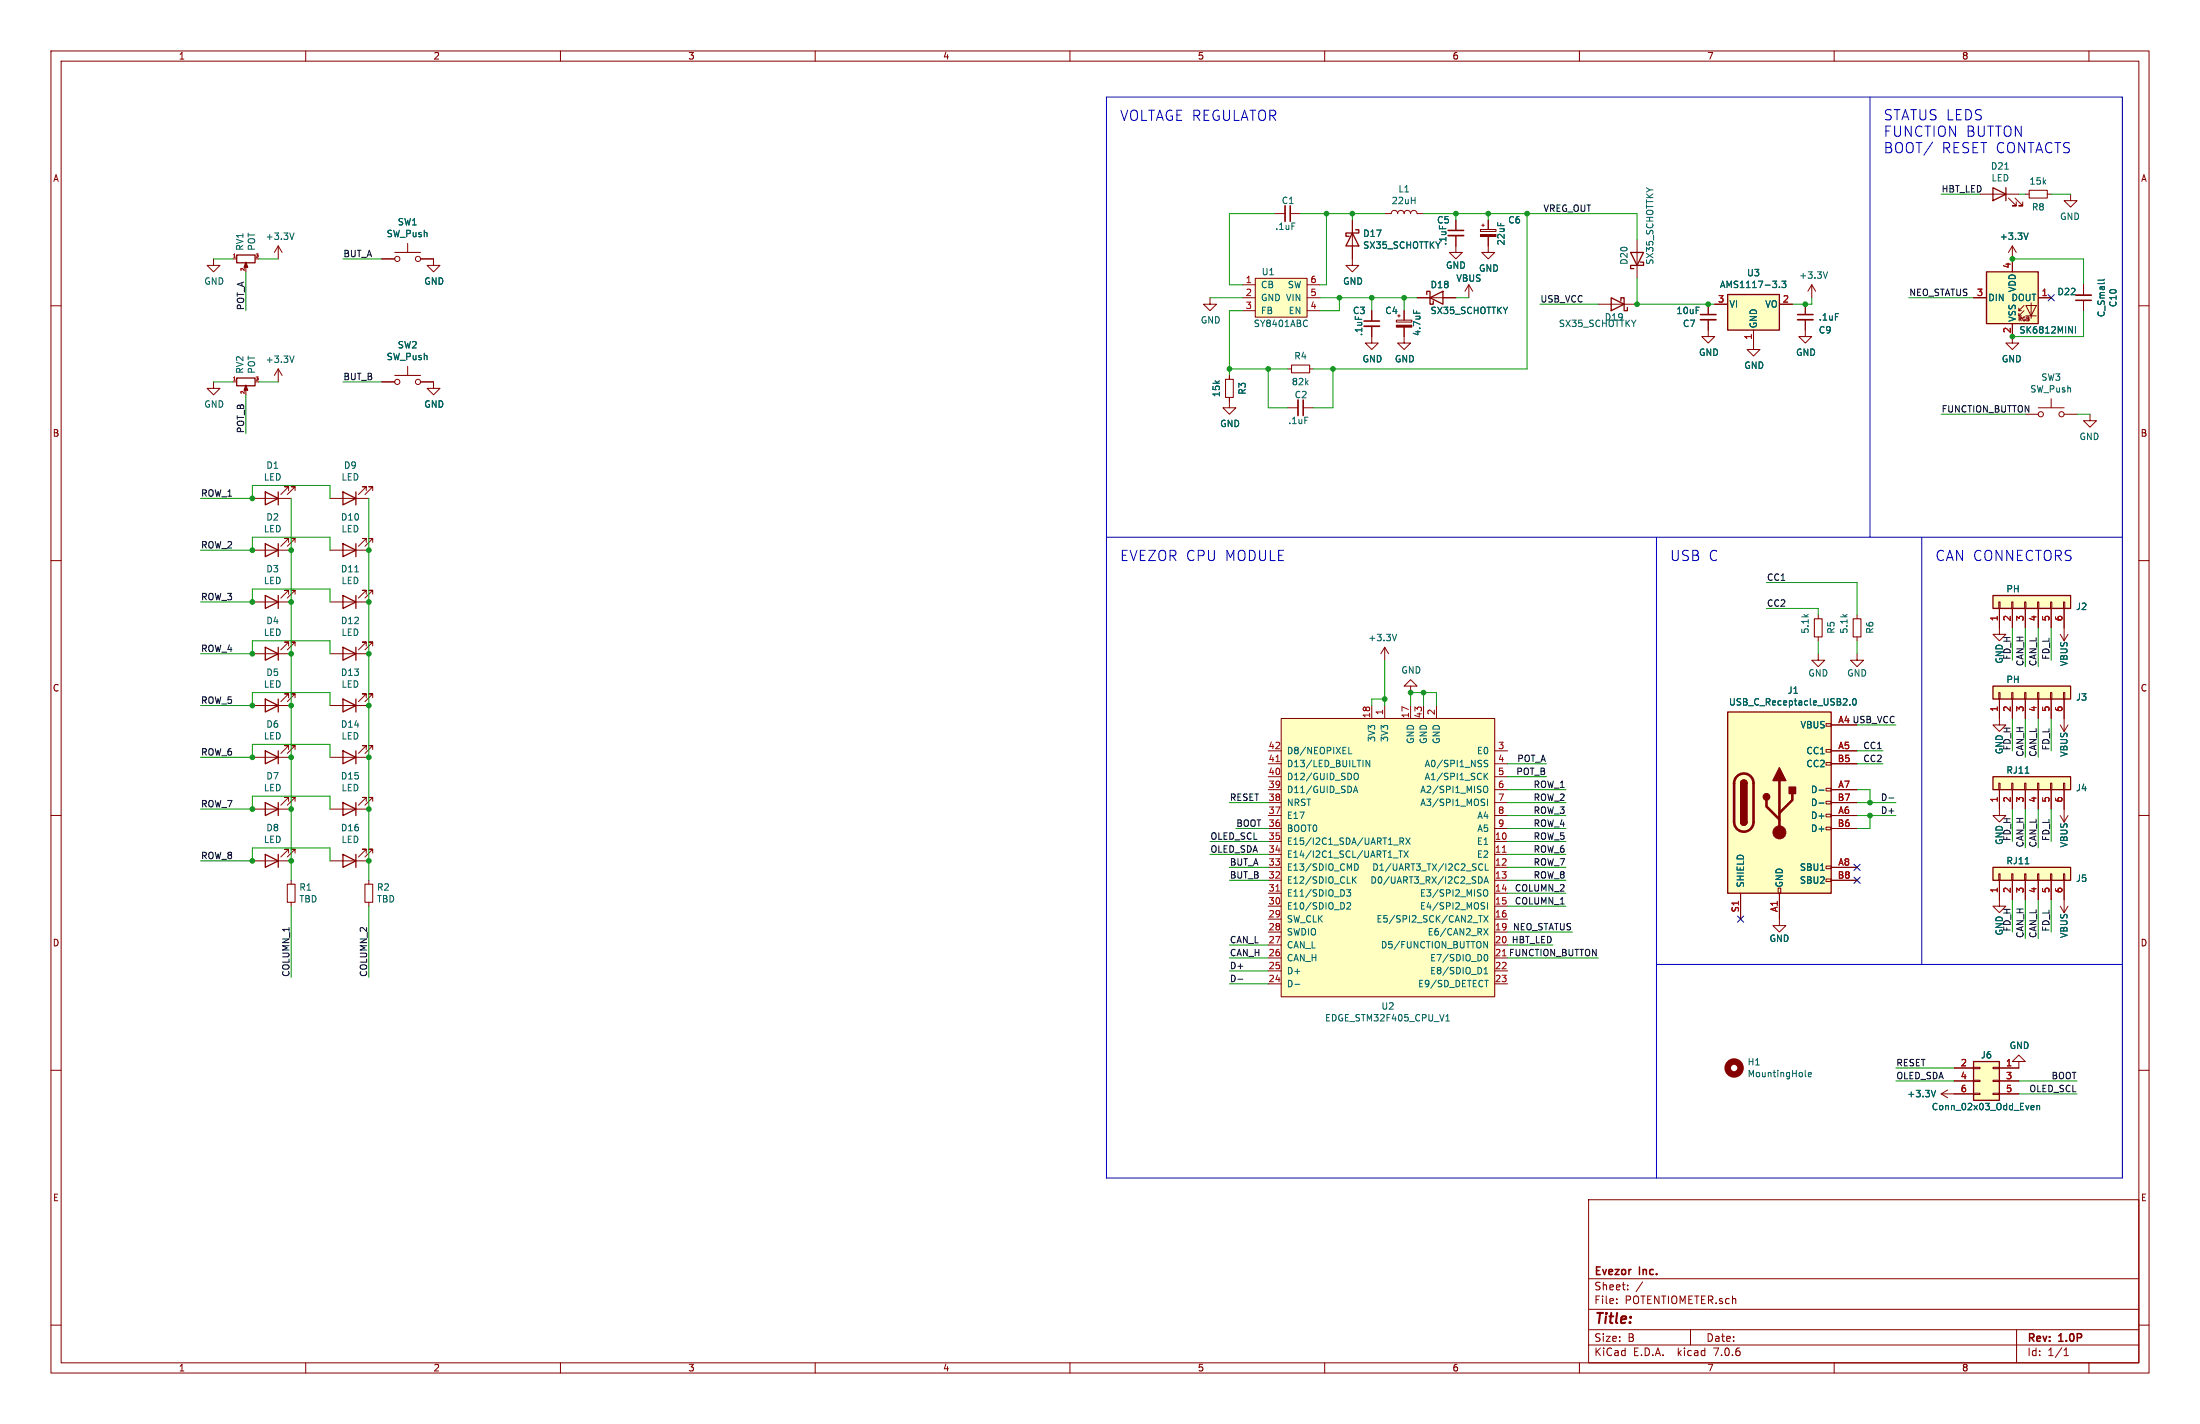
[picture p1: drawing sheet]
<svg xmlns="http://www.w3.org/2000/svg" width="432mm" height="279mm" viewBox="0 0 432 279" stroke-linecap="round" stroke-linejoin="round" font-family="sans-serif">
<g fill="none" stroke="#840000" stroke-width=".2">
<path d="M10 10h411.8v259.4h-411.8zM12 12h407.8v255.4h-407.8zM60 10v2M110 10v2M160 10v2M210 10v2M260 10v2M310 10v2M360 10v2M410 10v2M388.6 38.1h7.6M394.2 38.9l1.5 1.5h-.7h.7v-.8"/>
<path d="M395.5 38.9l1.5 1.5h-.8h.8v-.8M397.5 38.1h.8M398.3 37.3h3.5v1.6h-3.5zM401.8 38.1h.8M406.4 38.1v1.3h-1.3l1.3 1.2 1.3-1.2h-1.3M10 60h2M41.9 50.8v1.3h1.3l-1.3 1.2-1.3-1.2h1.3M45.7 50.8h.7M48.3 52.3v1M54.6 48.3v2.5M54.6 48.3l-.8 1.2M54.6 48.3l.8 1.2"/>
<path d="M74.9 50.8h2.6M77.5 49.5h5M80 47.8v1.7M82.5 50.8h2.6v1.3h1.3l-1.3 1.2-1.3-1.2h1.3M237.5 58.4v1.3h1.3l-1.3 1.3-1.3-1.3h1.3M243.8 58.4h2.6M243.8 55.9h2.6M246.4 54.6h10.1v7.6h-10.1zM250.2 41.9h2M253.2 41.9h2.1M256.5 58.4h2.6M256.5 55.9h2.6"/>
<path d="M265.4 43.2v8.9h1.3l-1.3 1.2-1.2-1.2h1.2M271.8 41.9h1.2a.64 .64 0 0 1 .7-.6 .64 .64 0 0 1 .6 .6 .64 .64 0 0 1 .7-.6 .64 .64 0 0 1 .6 .6 .64 .64 0 0 1 .6-.6 .64 .64 0 0 1 .7 .6 .64 .64 0 0 1 .6-.6 .64 .64 0 0 1 .6 .6h1.3M278.1 58.4h7.6M285.7 46.2v3.3h1.3l-1.3 1.3-1.2-1.3h1.2M285.7 43.2v2M288.3 55.9l-.8 1.3M288.3 55.9v2.5M288.3 55.9l.8 1.3M290.6 45h3v.4h-3zM290.8 44.2h.5M291.1 43.9v.6M292.1 46.4v3.1h1.3l-1.3 1.3-1.3-1.3h1.3"/>
<path d="M292.1 43.2v1.8M313.7 59.7h7.6M321.3 47v7.6M335.3 59.7v2M336.5 59.7h2.6M349.2 59.7h2.6M354.3 59.7v2M355.6 55.9l-.8 1.3M355.6 55.9v2.5M355.6 55.9l.8 1.3M387.3 58.4h2.6M395 48.3v5"/>
<path d="M395 48.3l-.8 1.2M395 48.3l.7 1.2M397.3 59.9l-1.1 1.1v-.5M397.6 59.9h2.1l-1 2.1zM398.7 59.4v3.1M400 58.4h2.6M408.9 55.9v2M408.9 58.9v2.1M419.8 60h2M41.9 74.9v1.3h1.3l-1.3 1.3-1.3-1.3h1.3M45.7 74.9h.7M48.3 76.5v1"/>
<path d="M54.6 72.4l-.8 1.3M54.6 72.4v2.5M54.6 72.4l.8 1.3M74.9 74.9h2.6M77.5 73.7h5M80 71.9v1.8M82.5 74.9h2.6v1.3h1.3l-1.3 1.3-1.3-1.3h1.3M240.5 74.4h1.6v3.6h-1.6zM241.3 78v2h1.3l-1.3 1.3-1.3-1.3h1.3M241.3 73.7v.7M243.8 61h2.6M252.7 72.4h.8"/>
<path d="M253.5 71.6h3.5v1.6h-3.5zM256.5 61h2.6M257 72.4h.8M269.2 64v3.3h1.3l-1.3 1.3-1.2-1.3h1.2M269.2 61v2M274.1 62.8h3v.4h-3zM274.3 62h.5M275.6 64.2v3.1h1.3l-1.3 1.3-1.3-1.3h1.3M275.6 61v1.8M335.3 62.7v3.3h1.2l-1.2 1.3-1.3-1.3h1.3M344.2 64.8v3.8h1.2l-1.2 1.3-1.3-1.3h1.3M354.3 62.7v3.3h1.3l-1.3 1.3-1.2-1.3h1.2"/>
<path d="M395 63.5v3.8h-1.3l1.3 1.3 1.2-1.3h-1.2M396.2 62h.5M396.2 61h.5M397.3 61l-1.1 1v-.5M397.6 62h2.1M402.6 78.2v1.8M49.5 97.8h7.6M56.6 96.3v-.8h-.7h.7l-1.5 1.5M57.9 96.3v-.8h-.8h.8l-1.5 1.5M64.8 97.8h7.6M71.9 96.3v-.8h-.8h.8l-1.5 1.5M73.2 96.3v-.8h-.8h.8l-1.6 1.5"/>
<path d="M252.7 80h2.1M255.8 80h2M397.5 81.3h2.5M400 80h5.1M405.1 81.3h2.6M410.2 81.3v1.3h-1.3l1.3 1.2 1.3-1.2h-1.3M10 110h2M49.5 108h7.6M49.5 118.1h7.6M56.6 106.4v-.7h-.7h.7l-1.5 1.5M56.6 116.6v-.8h-.7h.7l-1.5 1.5M57.9 106.4v-.7h-.8h.8l-1.5 1.5"/>
<path d="M57.9 116.6v-.8h-.8h.8l-1.5 1.5M64.8 108h7.6M64.8 118.1h7.6M71.9 106.4v-.7h-.8h.8l-1.5 1.5M71.9 116.6v-.8h-.8h.8l-1.5 1.5M73.2 106.4v-.7h-.8h.8l-1.6 1.5M73.2 116.6v-.8h-.8h.8l-1.6 1.5M392.3 118.1h.3v1.3h-.3zM392.4 119.4v5.1h1.3l-1.3 1.2-1.2-1.2h1.2M394.8 118.1h.3v1.3h-.3zM395 119.4v3.8M397.4 118.1h.2v1.3h-.2z"/>
<path d="M397.5 119.4v3.8M399.9 118.1h.3v1.3h-.3zM400 119.4v3.8M402.5 118.1h.2v1.3h-.2zM402.6 119.4v3.8M405 118.1h.3v1.3h-.3zM405.1 119.4v6.3M419.8 110h2M49.5 138.4h7.6M49.5 128.3h7.6M56.6 136.9v-.8h-.7h.7l-1.5 1.6M56.6 126.7v-.7h-.7h.7l-1.5 1.5"/>
<path d="M57.9 136.9v-.8h-.8h.8l-1.5 1.6M57.9 126.7v-.7h-.8h.8l-1.5 1.5M64.8 138.4h7.6M64.8 128.3h7.6M71.9 136.9v-.8h-.8h.8l-1.5 1.6M71.9 126.7v-.7h-.8h.8l-1.5 1.5M73.2 136.9v-.8h-.8h.8l-1.6 1.6M73.2 126.7v-.7h-.8h.8l-1.6 1.5M269.2 138.4v2.6M271.8 127l.7 1.3M271.8 127v2.5M271.8 138.4v2.6"/>
<path d="M271.8 127l-.8 1.3M276.9 134.6h-1.3l1.3-1.2 1.2 1.2h-1.2v1.3M276.9 138.4v2.6M279.4 138.4v2.6M281.9 138.4v2.6M356.1 121.4h1.5v3.6h-1.5zM356.9 128.3v1.2h1.2l-1.2 1.3-1.3-1.3h1.3M356.9 120.7v.7M356.9 125v.7M363.7 121.4h1.6v3.6h-1.6zM364.5 128.3v1.2h1.3l-1.3 1.3-1.3-1.3h1.3M364.5 120.7v.7"/>
<path d="M364.5 125v.7M392.3 135.9h.3v1.3h-.3zM392.4 137.2v5h1.3l-1.3 1.3-1.2-1.3h1.2M394.8 135.9h.3v1.3h-.3zM395 137.2v3.8M397.4 135.9h.2v1.3h-.2zM397.5 137.2v3.8M399.9 135.9h.3v1.3h-.3zM400 137.2v3.8M402.5 135.9h.2v1.3h-.2zM402.6 137.2v3.8M404.4 124.5l.7 1.2"/>
<path d="M405 135.9h.3v1.3h-.3zM405.1 137.2v6.3M405.9 124.5l-.8 1.2M10 160h2M49.5 148.6h7.6M49.5 158.8h7.6M56.6 147.1v-.8h-.7h.7l-1.5 1.5M56.6 157.2v-.7h-.7h.7l-1.5 1.5M57.9 147.1v-.8h-.8h.8l-1.5 1.5M57.9 157.2v-.7h-.8h.8l-1.5 1.5M64.8 148.6h7.6M64.8 158.8h7.6"/>
<path d="M71.9 147.1v-.8h-.8h.8l-1.5 1.5M71.9 157.2v-.7h-.8h.8l-1.5 1.5M73.2 147.1v-.8h-.8h.8l-1.6 1.5M73.2 157.2v-.7h-.8h.8l-1.6 1.5M248.9 147.3h2.6M248.9 157.5h2.6M248.9 154.9h2.6M248.9 149.9h2.6M248.9 152.4h2.6M251.5 141h41.9v54.6h-41.9zM293.4 147.3h2.5M293.4 157.5h2.5"/>
<path d="M293.4 154.9h2.5M293.4 149.9h2.5M293.4 152.4h2.5M358.4 159.8h1v.5h-1zM358.4 157.2h1v.5h-1zM358.4 154.7h1v.5h-1zM358.4 149.6h1v.5h-1zM358.4 147.1h1v.5h-1zM358.4 142h1v.5h-1zM359.4 147.3h5.1M359.4 157.5h5.1M359.4 154.9h5.1"/>
<path d="M359.4 149.9h5.1M359.4 142.2h5.1M392.3 153.7h.3v1.2h-.3zM392.4 154.9v5.1h1.3l-1.3 1.3-1.2-1.3h1.2M394.8 153.7h.3v1.2h-.3zM395 154.9v3.9M397.4 153.7h.2v1.2h-.2zM397.5 154.9v3.9M399.9 153.7h.3v1.2h-.3zM400 154.9v3.9M402.5 153.7h.2v1.2h-.2zM402.6 154.9v3.9"/>
<path d="M404.4 142.2l.7 1.3M405 153.7h.3v1.2h-.3zM405.1 154.9v6.4M405.9 142.2l-.8 1.3M419.8 160h2M49.5 168.9h7.6M56.4 173.5h1.5v3.5h-1.5zM56.6 167.4v-.8h-.7h.7l-1.5 1.5M57.1 172.7v.8M57.1 177v.8M57.9 167.4v-.8h-.8h.8l-1.5 1.5M64.8 168.9h7.6"/>
<path d="M71.6 173.5h1.6v3.5h-1.6zM71.9 167.4v-.8h-.8h.8l-1.5 1.5M72.4 172.7v.8M72.4 177v.8M73.2 167.4v-.8h-.8h.8l-1.6 1.5M248.9 160h2.6M248.9 165.1h2.6M248.9 167.6h2.6M248.9 170.2h2.6M248.9 172.7h2.6M248.9 175.3h2.6M248.9 177.8h2.6"/>
<path d="M248.9 162.6h2.6M293.4 160h2.5M293.4 165.1h2.5M293.4 167.6h2.5M293.4 170.2h2.5M293.4 172.7h2.5M293.4 175.3h2.5M293.4 177.8h2.5M293.4 162.6h2.5M341.6 175.3v5M349 174.2h.5v1.1h-.5zM349.2 175.3v6.3h1.3l-1.3 1.3-1.2-1.3h1.2"/>
<path d="M358.4 172.5h1v.5h-1zM358.4 169.9h1v.5h-1zM358.4 162.3h1v.5h-1zM359.4 160h5.1M359.4 170.2h5.1M359.4 172.7h5.1M359.4 162.6h5.1M392.3 171.5h.3v1.2h-.3zM392.4 172.7v5.1h1.3l-1.3 1.3-1.2-1.3h1.2M394.8 171.5h.3v1.2h-.3zM395 172.7v3.8M397.4 171.5h.2v1.2h-.2z"/>
<path d="M397.5 172.7v3.8M399.9 171.5h.3v1.2h-.3zM400 172.7v3.8M402.5 171.5h.2v1.2h-.2zM402.6 172.7v3.8M404.4 160l.7 1.3M404.4 177.8l.7 1.3M405 171.5h.3v1.2h-.3zM405.1 172.7v6.4M405.9 160l-.8 1.3M405.9 177.8l-.8 1.3M248.9 180.3h2.6"/>
<path d="M248.9 182.9h2.6M248.9 185.4h2.6M248.9 190.5h2.6M248.9 193h2.6M248.9 188h2.6M293.4 180.3h2.5M293.4 182.9h2.5M293.4 185.4h2.5M293.4 190.5h2.5M293.4 193h2.5M10 210h2M381 214.6h6.3"/>
<path d="M381 214.6l1.3 .8M382.3 213.9l-1.3 .7M383.5 209.6h3.8M383.5 212.1h3.8M387.3 214.5h1.3v.3h-1.3zM387.3 212h1.3v.2h-1.3zM387.3 209.4h1.3v.3h-1.3zM391.2 214.5h1.2v.3h-1.2zM391.2 212h1.2v.2h-1.2zM391.2 209.4h1.2v.3h-1.2zM392.4 214.6h3.8M392.4 212.1h3.8"/>
<path d="M396.2 208.3h-1.2l1.2-1.3 1.3 1.3h-1.3v1.3h-3.8M419.8 210h2M311.8 235.4h108v32h-108zM10 260h2M311.8 256.9h108M311.8 250.9h108M317.3 255.6v.2M317.3 254.9v.1M319.5 252.9v.2M319.5 252.2v.1M322.4 251.5l-1.3 1.9M419.8 260h2"/>
<path d="M60 267.4v2M110 267.4v2M160 267.4v2M210 267.4v2M260 267.4v2M310 267.4v2M311.8 263.9h108M311.8 260.9h108M331.8 260.9v3M360 267.4v2M395.8 260.9v6.5M405.1 266h.9"/>
<path d="M405.1 264.9l.4-.4v1.5M410 267.4v2"/>
<circle cx="78" cy="50.8" r=".51"/>
<circle cx="82" cy="50.8" r=".51"/>
<circle cx="78" cy="74.9" r=".51"/>
<circle cx="82" cy="74.9" r=".51"/>
<circle cx="400.6" cy="81.3" r=".51"/>
<circle cx="404.6" cy="81.3" r=".51"/>
</g>
<g fill="none" stroke="#840000" stroke-width=".25">
<path d="M391.2 36.8l2.5 1.3-2.5 1.3zM393.7 36.8v2.6M46.5 50h3.6v1.6h-3.6zM265.4 45.7l1.3 2.6h-2.5zM266.1 45.1h.6v.6h-2.5v.7h.6M280 57.8v-.6h.7v2.5h.6v-.6M280.7 58.4l2.5-1.2v2.5zM316.2 58.4l2.6 1.3-2.6 1.3zM318.1 59.1v-.7h.7v2.6h.6v-.7M320 49.5h2.6l-1.3 2.6zM321.9 51.4h.7v.7h-2.6v.6h.7M339.1 57.8h10.1v7h-10.1z"/>
<path d="M389.9 53.3h10.1v10.2h-10.1zM46.5 74.2h3.6v1.5h-3.6zM52.1 96.5l2.5 1.3-2.5 1.3zM54.6 96.5v2.6M67.3 96.5l2.5 1.3-2.5 1.3zM69.8 96.5v2.6M52.1 106.7l2.5 1.3-2.5 1.2zM52.1 116.8l2.5 1.3-2.5 1.3zM54.6 106.7v2.5M54.6 116.8v2.6M67.3 106.7l2.5 1.3-2.5 1.2zM67.3 116.8l2.5 1.3-2.5 1.3z"/>
<path d="M69.8 106.7v2.5M69.8 116.8v2.6M391.2 116.8h15.2v2.6h-15.2zM52.1 137.2l2.5 1.2-2.5 1.3zM52.1 127l2.5 1.3-2.5 1.2zM54.6 127v2.5M54.6 137.2v2.5M67.3 137.2l2.5 1.2-2.5 1.3zM67.3 127l2.5 1.3-2.5 1.2zM69.8 127v2.5M69.8 137.2v2.5M339.1 139.7h20.3v35.6h-20.3z"/>
<path d="M391.2 134.6h15.2v2.6h-15.2zM52.1 147.3l2.5 1.3-2.5 1.3zM52.1 157.5l2.5 1.3-2.5 1.2zM54.6 147.3v2.6M54.6 157.5v2.5M67.3 147.3l2.5 1.3-2.5 1.3zM67.3 157.5l2.5 1.3-2.5 1.2zM69.8 147.3v2.6M69.8 157.5v2.5M341.6 153.7a.64 .64 0 0 1 .7-.7 .64 .64 0 0 1 .6 .7M391.2 152.4h15.2v2.5h-15.2zM52.1 167.6l2.5 1.3-2.5 1.3z"/>
<path d="M54.6 167.6v2.6M67.3 167.6l2.5 1.3-2.5 1.3zM69.8 167.6v2.6M341.6 161.3a.63 .63 0 0 0 .7 .6 .63 .63 0 0 0 .6-.6M391.2 170.2h15.2v2.5h-15.2zM387.3 208.3h5.1v7.6h-5.1z"/>
</g>
<path d="M252.2 40.4v3M284.2 46.2h3.1M407.4 57.9h3.1M254.8 78.5v3M267.7 64h3.1M333.8 62.7h3M352.8 62.7h3.1" fill="none" stroke="#840000" stroke-width=".33"/>
<path d="M253.2 40.4v3M284.2 45.2h3.1M407.4 58.9h3.1M255.8 78.5v3M267.7 63h3.1M333.8 61.7h3M352.8 61.7h3.1" fill="none" stroke="#840000" stroke-width=".3"/>
<g fill="none" stroke="#006464" stroke-width=".2">
<path d="M393.5 33.2h.7M57.7 45.7l-.4 1.3M349.2 56.3v.1M349.7 55.2h.8l-.4 .4 .4 .2v.5l-.2 .1-.6-.1M358.7 53.3l-.4 1.3M398.1 45.7l-.5 1.3M413 54.8l-.2 .2h-1M57.7 69.8l-.4 1.3M256.4 62.8l.2 .1M256.6 64l-.2 .1M277.4 60.8v.7M406 64.1l.8 1.2v-1.2"/>
<path d="M407.4 64.1v1.2M69.6 112.2h.8M274.1 124.5l-.4 1.2M363.1 138.2v.1M363.7 137.2l.2-.1a.68 .68 0 0 1 .5 .6 .68 .68 0 0 1-.5 .6l-.3-.4zM264.7 146.6v1.3h.6M265.6 155.5l.5-1.3 .4 1.3M265.8 155.2h.6M265.9 151.8l.2-.1a.43 .43 0 0 1 .5 .4v.5a.42 .42 0 0 1-.2 .3 .42 .42 0 0 1-.5 0M268.8 149.2v1.2l-.7-1.2v1.2M290.9 157.4l.4 .1 .1 .3-.2 .3h-.3M290.9 156.8l.5 .1"/>
<path d="M291.2 154.7a.42 .42 0 0 1 .4-.5 .42 .42 0 0 1 .4 .5v.4a.42 .42 0 0 1-.4 .4 .42 .42 0 0 1-.4-.4M291.3 151.7v1.3M291.5 152.3l.5 .7M292 156.8v1.3M292 149.2h-.5l-.2 .1v.4l.6 .2 .1 .3-.2 .2h-.5M292 151.7l-.7 .7M357 155h1M357 157.6h1M397.5 151.7h.7M264.3 174.6h.8l-.4 .5 .3 .1v.5l-.1 .1-.6-.1M264.4 177.2l.5-.1 .2 .4-.8 .9h.8M265.6 172.6l.6 .7"/>
<path d="M265.9 169.5a.64 .64 0 0 1 .7 .6 .64 .64 0 0 1-.7 .7M266.2 172l-.7 .8M273.4 168.3h1M274.5 166.9h.8M274.8 164.4h.5l.2 .3-.1 .3-.6 .1M274.9 166.9v1.3M275.1 165.1l.4 .6M275.6 166.9l.8 1.3M275.9 164.4l.9 1.3M276.4 166.9l-.8 1.3M276.8 164.4l-.9 1.3M290.2 172a.64 .64 0 0 1 .7 .7 .64 .64 0 0 1-.7 .6"/>
<path d="M290.2 179.6h.7M290.3 170.5l.3 .3 .4-.2M290.6 179.6v1.3M290.9 177.7l.4 .1 .1 .3-.2 .3h-.3M290.9 177.1l.5 .1M291 169.6l-.4-.1-.3 .3M291.2 179.6l.9 1.3M291.3 173.3l.4-1.3 .4 1.3M291.3 174.6h.2a.43 .43 0 0 1 .5 .4v.4a.42 .42 0 0 1-.4 .5 .42 .42 0 0 1-.4-.5zM291.4 172.9h.6M291.5 169.5v1.3h.6M292 177.1v1.3"/>
<path d="M292.1 179.6l-.9 1.3M397.5 169.5h.7M254.1 193.1h1M283.8 199.4l.3-.3v1.2M291.2 184.7l.8 1.3v-1.3M291.2 182.2l.9 1.3M291.3 191.1h.7M291.3 190.2l.3-.4v1.3M291.3 187.5l.3-.2a.68 .68 0 0 1 .4 .6 .68 .68 0 0 1-.4 .6l-.3-.2M291.4 192.3h.7M292.1 182.2l-.9 1.3M283.8 200.3h.7"/>
<path d="M354.3 211.1l.2 .2M354.9 210.8l.6-.1v-.2l-.4-.1-.2 .2 .1 .6h.5M379.9 213.9l-.4 1.3M398.8 216.9l.4 .1v.2l-.6 .1M399.2 217.7h-.4M399.8 217h.5v.7M399.8 216.9v.8"/>
</g>
<g fill="#840000" stroke="#840000" stroke-width=".2">
<path d="M274.1 63.8h3v.4h-3z"/>
<path d="M48.3 75.6l.3 1h-.7z"/>
<path d="M48.3 51.4l.3 1.1h-.7z"/>
<path d="M290.6 46h3v.4h-3z"/>
<circle cx="349.3" cy="163.3" r="1.27"/>
</g>
<circle cx="340.4" cy="209.5" r="1.27" fill="none" stroke="#840000" stroke-width="1.3"/>
<g fill="#ffffc2" stroke="#ffffc2" stroke-width=".2">
<path d="M246.4 54.6h10.1v7.6h-10.1z"/>
<path d="M251.5 141h41.9v54.6h-41.9z"/>
<path d="M391.2 116.8h15.2v2.6h-15.2z"/>
<path d="M391.2 152.4h15.2v2.5h-15.2z"/>
<path d="M391.2 170.2h15.2v2.5h-15.2z"/>
<path d="M387.3 208.3h5.1v7.6h-5.1z"/>
<path d="M391.2 134.6h15.2v2.6h-15.2z"/>
<path d="M339.1 57.8h10.1v7h-10.1z"/>
<path d="M389.9 53.3h10.1v10.2h-10.1z"/>
<path d="M339.1 139.7h20.3v35.6h-20.3z"/>
</g>
<path d="M250.4 149.4h.8M250.4 174.8h.8M294.9 167.2h.7" fill="none" stroke="#a90000" stroke-width=".2"/>
<path d="M340.9 152.3a1.9 1.9 0 0 1 2.1-.4 1.9 1.9 0 0 1 1.2 1.8v7.6a1.91 1.91 0 0 1-1.9 1.9 1.91 1.91 0 0 1-1.9-1.9v-7.8l.1-.6zM346.7 157v1.2l2.5 2.6M349.2 153.2v10.1M351.8 155.7v1.3l-2.6 2.5" fill="none" stroke="#840000" stroke-width=".51"/>
<g fill="#840000" stroke="#840000" stroke-width=".25">
<path d="M341.6 161.3h1.3a.64 .64 0 0 1-.6 .6 .64 .64 0 0 1-.7-.6z"/>
<path d="M341.6 153.7h1.3v7.6h-1.3z"/>
<path d="M341.8 153.2a.64 .64 0 0 1 .7-.1 .64 .64 0 0 1 .4 .6h-1.3z"/>
<path d="M349.2 150.6l1.3 2.6h-2.5z"/>
<path d="M351.2 154.4h1.2v1.3h-1.2z"/>
<circle cx="346.7" cy="156.3" r=".63"/>
</g>
<path d="M370.7 156.6h1M243 192.1h.9" fill="none" stroke="#0f0f0f" stroke-width=".2"/>
<path d="M217.2 19.1h199.4v212h-199.4zM367 19.1v86.3M379.3 27.9l-1.7 2.6M217.2 105.4h199.4M325.1 105.4v125.7M377.2 105.4v83.8M325.1 189.2h91.5" fill="none" stroke="#0000c2" stroke-width=".2"/>
<g fill="none" stroke="#009600" stroke-width=".2">
<path d="M381 38.1h7.6M396.2 38.1h1.3M402.6 38.1h3.8M41.9 50.8h3.8M48.3 53.3v7.7M50.8 50.8h3.8M67.3 50.8h7.6M237.5 58.4h6.3M250.2 41.9h-8.9v14h2.5M255.3 41.9h16.5M259.1 58.4h19M260.3 41.9v14h-1.2"/>
<path d="M262.9 58.4v2.6h-3.8M265.4 41.9v1.3M269.2 58.4v2.6M275.6 58.4v2.6M279.4 41.9h41.9v5.1M285.7 58.4h2.6M285.7 41.9v1.3M292.1 41.9v1.3M299.7 41.9v30.5h-41.9M302.3 59.7h11.4M321.3 54.6v5.1h15.2M355.6 58.4v1.3h-3.8"/>
<path d="M374.6 58.4h12.7M395 50.8h13.9v5.1M41.9 74.9h3.8M48.3 77.5v7.6M50.8 74.9h3.8M67.3 74.9h7.6M241.3 72.4h11.4M243.8 61h-2.5v12.7M248.9 72.4v7.6h3.8M261.6 72.4v7.6h-3.8M408.9 61v5h-13.9M39.4 97.8h10.1v-2.5h15.3v2.5"/>
<path d="M57.1 97.8v74.9M72.4 97.8v74.9M381 81.3h16.5M407.7 81.3h2.5M39.4 108h10.1v-2.6h15.3v2.6M39.4 118.1h10.1v-2.5h15.3v2.5M346.7 119.4h10.2v1.3M346.7 114.3h17.8v6.4M39.4 138.4h10.1v-2.5h15.3v2.5M39.4 128.3h10.1v-2.6h15.3v2.6M271.8 137.2h-2.6v1.2M271.8 129.5v8.9"/>
<path d="M276.9 138.4v-2.5h5v2.5M279.4 135.9v2.5M356.9 125.7v2.6M364.5 125.7v2.6M395 123.2v6.3M397.5 123.2v7.6M400 123.2v7.6M402.6 123.2v6.3M39.4 148.6h10.1v-2.5h15.3v2.5M39.4 158.8h10.1v-2.6h15.3v2.6M241.3 157.5h7.6M295.9 149.9h7.6"/>
<path d="M295.9 157.5h11.4M295.9 154.9h11.4M295.9 152.4h7.6M364.5 154.9h2.5v2.6M364.5 147.3h5.1M364.5 149.9h5.1M364.5 157.5h7.6M364.5 142.2h7.6M395 141v6.3M395 158.8v6.3M397.5 141v7.6M397.5 158.8v7.6"/>
<path d="M400 141v7.6M400 158.8v7.6M402.6 141v6.3M402.6 158.8v6.3M39.4 168.9h10.1v-2.5h15.3v2.5M57.1 177.8v14M72.4 177.8v14M237.5 167.6h11.4M237.5 165.1h11.4M241.3 172.7h7.6M241.3 170.2h7.6M242.6 162.6h6.3"/>
<path d="M295.9 160h11.4M295.9 162.6h11.4M295.9 172.7h11.4M295.9 170.2h11.4M295.9 175.3h11.4M295.9 177.8h11.4M295.9 167.6h11.4M295.9 165.1h11.4M364.5 160h7.6M367 160v2.6h-2.5M395 176.5v6.4M397.5 176.5v7.7"/>
<path d="M400 176.5v7.7M402.6 176.5v6.4M241.3 188h7.6M241.3 190.5h7.6M241.3 193h7.6M241.3 185.4h7.6M295.9 188h17.8M295.9 185.4h8.9M295.9 182.9h12.7M372.1 212.1h11.4M372.1 209.6h11.4M396.2 212.1h11.5"/>
<path d="M396.2 214.6h11.5"/>
</g>
<path d="M402 57.8l1.2 1.2M403.2 57.8l-1.2 1.2M341 179.7l1.2 1.2M342.2 179.7l-1.2 1.2M363.9 169.6l1.2 1.2M363.9 172.1l1.2 1.2M365.1 169.6l-1.2 1.2M365.1 172.1l-1.2 1.2" fill="none" stroke="#000084" stroke-width=".2"/>
<g fill="#009600" stroke="#009600" stroke-width=".2">
<circle cx="299.7" cy="41.9" r=".46"/>
<circle cx="292.1" cy="41.9" r=".46"/>
<circle cx="285.7" cy="41.9" r=".46"/>
<circle cx="265.4" cy="41.9" r=".46"/>
<circle cx="269.2" cy="58.4" r=".46"/>
<circle cx="275.6" cy="58.4" r=".46"/>
<circle cx="395" cy="66" r=".46"/>
<circle cx="354.3" cy="59.7" r=".46"/>
<circle cx="367" cy="157.5" r=".46"/>
<circle cx="367" cy="160" r=".46"/>
<circle cx="321.3" cy="59.7" r=".46"/>
<circle cx="395" cy="50.8" r=".46"/>
<circle cx="335.3" cy="59.7" r=".46"/>
<circle cx="261.6" cy="72.4" r=".46"/>
<circle cx="262.9" cy="58.4" r=".46"/>
<circle cx="260.3" cy="41.9" r=".46"/>
<circle cx="248.9" cy="72.4" r=".46"/>
<circle cx="241.3" cy="72.4" r=".46"/>
<circle cx="279.4" cy="135.9" r=".46"/>
<circle cx="276.9" cy="135.9" r=".46"/>
<circle cx="271.8" cy="137.2" r=".46"/>
<circle cx="57.1" cy="158.8" r=".46"/>
<circle cx="72.4" cy="168.9" r=".46"/>
<circle cx="57.1" cy="168.9" r=".46"/>
<circle cx="49.5" cy="168.9" r=".46"/>
<circle cx="49.5" cy="97.8" r=".46"/>
<circle cx="49.5" cy="108" r=".46"/>
<circle cx="57.1" cy="138.4" r=".46"/>
<circle cx="72.4" cy="148.6" r=".46"/>
<circle cx="72.4" cy="138.4" r=".46"/>
<circle cx="72.4" cy="158.8" r=".46"/>
<circle cx="49.5" cy="138.4" r=".46"/>
<circle cx="49.5" cy="158.8" r=".46"/>
<circle cx="57.1" cy="148.6" r=".46"/>
<circle cx="49.5" cy="148.6" r=".46"/>
<circle cx="49.5" cy="118.1" r=".46"/>
<circle cx="72.4" cy="128.3" r=".46"/>
<circle cx="57.1" cy="128.3" r=".46"/>
<circle cx="57.1" cy="118.1" r=".46"/>
<circle cx="49.5" cy="128.3" r=".46"/>
<circle cx="57.1" cy="108" r=".46"/>
<circle cx="72.4" cy="108" r=".46"/>
<circle cx="72.4" cy="118.1" r=".46"/>
</g>
<g font-size="2.8" fill="#0000c2">
<text x="219.7" y="23.9">VOLTAGE REGULATOR</text>
<text x="369.6" y="23.8">STATUS LEDS</text>
<text x="369.6" y="27">FUNCTION BUTTON</text>
<text x="369.6" y="30.2">BOOT/</text>
<text x="381" y="30.2">RESET CONTACTS</text>
<text x="219.7" y="110.2">EVEZOR CPU MODULE</text>
<text x="327.7" y="110.2">USB C</text>
<text x="379.7" y="110.2">CAN CONNECTORS</text>
</g>
<text font-size="2.8" fill="#840000" x="312.8" y="260.3">Title:</text>
<g font-size="2.1" fill="#840000">
<text x="312.8" y="250.6">Evezor</text>
<text x="321.8" y="250.6">Inc.</text>
<text x="312.8" y="256.1">File:</text>
<text x="312.8" y="253.4">Sheet:</text>
<text x="318.9" y="256.1">POTENTIOMETER.sch</text>
<text x="312.8" y="263.5">Size:</text>
<text x="319.5" y="263.5">B</text>
<text x="334.8" y="263.5">Date:</text>
<text x="397.8" y="263.7">Rev:</text>
<text x="404.2" y="263.7">1.0P</text>
<text x="312.8" y="266.3">KiCad</text>
<text x="320.5" y="266.3">E.D.A.</text>
<text x="329.4" y="266.3">kicad</text>
<text x="336.6" y="266.3">7.0.6</text>
<text x="397.8" y="266.3">Id:</text>
<text x="401.9" y="266.3">1/1</text>
</g>
<g font-size="1.8" fill="#840000">
<text x="35" y="11.9">1</text>
<text x="85" y="11.9">2</text>
<text x="135" y="11.9">3</text>
<text x="185" y="11.9">4</text>
<text x="235" y="11.9">5</text>
<text x="285" y="11.9">6</text>
<text x="335" y="11.9">7</text>
<text x="385" y="11.9">8</text>
<text x="10.3" y="35.9">A</text>
<text x="420.1" y="35.9">A</text>
<text x="10.3" y="85.9">B</text>
<text x="420.1" y="85.9">B</text>
<text x="10.3" y="135.9">C</text>
<text x="420.1" y="135.9">C</text>
<text x="10.3" y="185.9">D</text>
<text x="420.1" y="185.9">D</text>
<text x="10.3" y="235.9">E</text>
<text x="420.1" y="235.9">E</text>
<text x="35" y="269.3">1</text>
<text x="85" y="269.3">2</text>
<text x="135" y="269.3">3</text>
<text x="185" y="269.3">4</text>
<text x="235" y="269.3">5</text>
<text x="285" y="269.3">6</text>
<text x="335" y="269.3">7</text>
<text x="385" y="269.3">8</text>
</g>
<g font-size="1.8" fill="#006464">
<text x="390.7" y="33.5">D21</text>
<text x="390.8" y="35.8">LED</text>
<text x="251.5" y="40.2">C1</text>
<text x="273" y="40.3">22uH</text>
<text x="274.4" y="37.9">L1</text>
<text x="398.2" y="36.4">15k</text>
<text x="398.7" y="41.5">R8</text>
<text x="52" y="47.3">+3.3V</text>
<text x="75.8" y="46.7">SW_Push</text>
<text x="78" y="44.4">SW1</text>
<text x="250.2" y="45.3">.1uF</text>
<text x="267.4" y="46.7">D17</text>
<text x="282" y="44">C5</text>
<text x="295.9" y="44">C6</text>
<text x="392.4" y="47.3">+3.3V</text>
<text x="404.2" y="43.4">GND</text>
<text x="48" y="49.3" transform="rotate(-90 48 49.3)">RV1</text>
<text x="50.3" y="49.3" transform="rotate(-90 50.3 49.3)">POT</text>
<text x="267.4" y="49">SX35_SCHOTTKY</text>
<text x="283.7" y="52.9">GND</text>
<text x="284.1" y="48.3" transform="rotate(-90 284.1 48.3)">.1uF</text>
<text x="290.2" y="53.5">GND</text>
<text x="295.5" y="48.3" transform="rotate(-90 295.5 48.3)">22uF</text>
<text x="319.6" y="52.1" transform="rotate(-90 319.6 52.1)">D20</text>
<text x="324.7" y="52.1" transform="rotate(-90 324.7 52.1)">SX35_SCHOTTKY</text>
<text x="40" y="56.1">GND</text>
<text x="83.2" y="56.1">GND</text>
<text x="247.4" y="56.7">CB</text>
<text x="247.4" y="59.3">GND VIN</text>
<text x="247.5" y="54.2">U1</text>
<text x="252.7" y="56.7">SW</text>
<text x="263.5" y="56.1">GND</text>
<text x="280.7" y="56.7">D18</text>
<text x="285.7" y="55.5">VBUS</text>
<text x="337.5" y="56.7">AMS1117-3.3</text>
<text x="342.8" y="54.4">U3</text>
<text x="353" y="54.9">+3.3V</text>
<text x="390.1" y="59.3">DIN</text>
<text x="394.7" y="59.3">DOUT</text>
<text x="395.8" y="57.4" transform="rotate(-90 395.8 57.4)">VDD</text>
<text x="403.7" y="58.1">D22</text>
<text x="235.6" y="63.7">GND</text>
<text x="246" y="64.4">SY8401ABC</text>
<text x="247.4" y="61.8">FB</text>
<text x="252.8" y="61.8">EN</text>
<text x="265.4" y="61.8">C3</text>
<text x="271.8" y="61.8">C4</text>
<text x="280.7" y="61.8">SX35_SCHOTTKY</text>
<text x="305.9" y="64.4">SX35_SCHOTTKY</text>
<text x="314.9" y="63.1">D19</text>
<text x="328.9" y="61.8">10uF</text>
<text x="330.2" y="64.4">C7</text>
<text x="339.3" y="60.6">VI</text>
<text x="345" y="64.5" transform="rotate(-90 345 64.5)">GND</text>
<text x="346.4" y="60.6">VO</text>
<text x="356.9" y="65.6">C9</text>
<text x="356.9" y="63.1">.1uF</text>
<text x="395.8" y="63.2" transform="rotate(-90 395.8 63.2)">VSS</text>
<text x="396.3" y="65.6">SK6812MINI</text>
<text x="413.3" y="62.3" transform="rotate(-90 413.3 62.3)">C_Small</text>
<text x="415.6" y="60.4" transform="rotate(-90 415.6 60.4)">C10</text>
<text x="52" y="71.4">+3.3V</text>
<text x="75.8" y="70.9">SW_Push</text>
<text x="78" y="68.6">SW2</text>
<text x="253.9" y="70.7">R4</text>
<text x="267.3" y="71.3">GND</text>
<text x="267.6" y="66" transform="rotate(-90 267.6 66)">.1uF</text>
<text x="273.7" y="71.3">GND</text>
<text x="279" y="66" transform="rotate(-90 279 66)">4.7uF</text>
<text x="333.4" y="70">GND</text>
<text x="352.4" y="70">GND</text>
<text x="392.8" y="71.3">GND</text>
<text x="48" y="73.4" transform="rotate(-90 48 73.4)">RV2</text>
<text x="50.3" y="73.4" transform="rotate(-90 50.3 73.4)">POT</text>
<text x="244.7" y="77.5" transform="rotate(-90 244.7 77.5)">R3</text>
<text x="253.4" y="75.8">82k</text>
<text x="342.3" y="72.6">GND</text>
<text x="398.4" y="77.2">SW_Push</text>
<text x="400.6" y="74.9">SW3</text>
<text x="40" y="80.2">GND</text>
<text x="83.2" y="80.2">GND</text>
<text x="239.4" y="84">GND</text>
<text x="239.6" y="78" transform="rotate(-90 239.6 78)">15k</text>
<text x="252.7" y="83.4">.1uF</text>
<text x="254" y="78.3">C2</text>
<text x="408" y="86.5">GND</text>
<text x="51.7" y="94.5">LED</text>
<text x="52.2" y="92.2">D1</text>
<text x="66.9" y="94.5">LED</text>
<text x="67.4" y="92.2">D9</text>
<text x="51.7" y="104.6">LED</text>
<text x="52.2" y="102.3">D2</text>
<text x="66.8" y="102.3">D10</text>
<text x="66.9" y="104.6">LED</text>
<text x="52.2" y="112.5">D3</text>
<text x="66.8" y="112.5">D11</text>
<text x="51.7" y="114.8">LED</text>
<text x="66.9" y="114.8">LED</text>
<text x="393.7" y="116.4">PH</text>
<text x="407.4" y="119.9">J2</text>
<text x="51.7" y="125">LED</text>
<text x="52.2" y="122.7">D4</text>
<text x="66.8" y="122.7">D12</text>
<text x="66.9" y="125">LED</text>
<text x="355.2" y="124.5" transform="rotate(-90 355.2 124.5)">5.1k</text>
<text x="360.3" y="124.5" transform="rotate(-90 360.3 124.5)">R5</text>
<text x="362.8" y="124.5" transform="rotate(-90 362.8 124.5)">5.1k</text>
<text x="367.9" y="124.5" transform="rotate(-90 367.9 124.5)">R6</text>
<text x="268.5" y="126">+3.3V</text>
<text x="393.3" y="130.3" transform="rotate(-90 393.3 130.3)">GND</text>
<text x="406" y="130.8" transform="rotate(-90 406 130.8)">VBUS</text>
<text x="51.7" y="135.1">LED</text>
<text x="52.2" y="132.8">D5</text>
<text x="66.8" y="132.8">D13</text>
<text x="66.9" y="135.1">LED</text>
<text x="274.9" y="132.4">GND</text>
<text x="350.8" y="136.3">J1</text>
<text x="354.8" y="132.9">GND</text>
<text x="362.5" y="132.9">GND</text>
<text x="393.7" y="134.2">PH</text>
<text x="407.4" y="137.7">J3</text>
<text x="52.2" y="143">D6</text>
<text x="66.8" y="143">D14</text>
<text x="339.3" y="138.6">USB_C_Receptacle_USB2.0</text>
<text x="353.3" y="143.1">VBUS</text>
<text x="51.7" y="145.3">LED</text>
<text x="66.9" y="145.3">LED</text>
<text x="252.5" y="148.2">D8/NEOPIXEL</text>
<text x="270.1" y="145.7" transform="rotate(-90 270.1 145.7)">3V3</text>
<text x="272.6" y="145.7" transform="rotate(-90 272.6 145.7)">3V3</text>
<text x="277.7" y="146.1" transform="rotate(-90 277.7 146.1)">GND</text>
<text x="280.3" y="146.1" transform="rotate(-90 280.3 146.1)">GND</text>
<text x="282.8" y="146.1" transform="rotate(-90 282.8 146.1)">GND</text>
<text x="289.8" y="148.2">E0</text>
<text x="354.4" y="148.2">CC1</text>
<text x="393.3" y="148.1" transform="rotate(-90 393.3 148.1)">GND</text>
<text x="406" y="148.6" transform="rotate(-90 406 148.6)">VBUS</text>
<text x="51.7" y="155.4">LED</text>
<text x="52.2" y="153.1">D7</text>
<text x="66.8" y="153.1">D15</text>
<text x="66.9" y="155.4">LED</text>
<text x="252.5" y="155.8">D11/GUID_SDA</text>
<text x="252.5" y="153.3">D12/GUID_SDO</text>
<text x="252.5" y="150.7">D13/LED_BUILTIN</text>
<text x="278.7" y="155.8">A2/SPI1_MISO</text>
<text x="279.5" y="150.7">A0/SPI1_NSS</text>
<text x="279.5" y="153.3">A1/SPI1_SCK</text>
<text x="354.4" y="150.7">CC2</text>
<text x="355.3" y="155.8">D-</text>
<text x="393.7" y="152">RJ11</text>
<text x="407.4" y="155.4">J4</text>
<text x="252.5" y="160.9">E17</text>
<text x="252.5" y="158.3">NRST</text>
<text x="278.7" y="158.3">A3/SPI1_MOSI</text>
<text x="289.9" y="160.9">A4</text>
<text x="355.3" y="160.9">D+</text>
<text x="355.3" y="158.3">D-</text>
<text x="51.7" y="165.6">LED</text>
<text x="52.2" y="163.3">D8</text>
<text x="66.8" y="163.3">D16</text>
<text x="66.9" y="165.6">LED</text>
<text x="252.5" y="166">E15/I2C1_SDA/UART1_RX</text>
<text x="252.5" y="163.4">BOOT0</text>
<text x="289.8" y="166">E1</text>
<text x="289.9" y="163.4">A5</text>
<text x="355.3" y="163.4">D+</text>
<text x="393.3" y="165.9" transform="rotate(-90 393.3 165.9)">GND</text>
<text x="406" y="166.4" transform="rotate(-90 406 166.4)">VBUS</text>
<text x="252.5" y="173.6">E12/SDIO_CLK</text>
<text x="252.5" y="171">E13/SDIO_CMD</text>
<text x="252.5" y="168.5">E14/I2C1_SCL/UART1_TX</text>
<text x="268.9" y="173.6">D0/UART3_RX/I2C2_SDA</text>
<text x="269.2" y="171">D1/UART3_TX/I2C2_SCL</text>
<text x="289.8" y="168.5">E2</text>
<text x="353.2" y="171">SBU1</text>
<text x="353.2" y="173.6">SBU2</text>
<text x="393.7" y="169.8">RJ11</text>
<text x="407.4" y="173.2">J5</text>
<text x="58.7" y="175">R1</text>
<text x="58.7" y="177.3">TBD</text>
<text x="73.9" y="175">R2</text>
<text x="73.9" y="177.3">TBD</text>
<text x="252.5" y="178.7">E10/SDIO_D2</text>
<text x="252.5" y="176.1">E11/SDIO_D3</text>
<text x="278.6" y="176.1">E3/SPI2_MISO</text>
<text x="278.6" y="178.7">E4/SPI2_MOSI</text>
<text x="342.5" y="174.2" transform="rotate(-90 342.5 174.2)">SHIELD</text>
<text x="350.1" y="174.2" transform="rotate(-90 350.1 174.2)">GND</text>
<text x="252.5" y="183.7">SWDIO</text>
<text x="252.5" y="181.2">SW_CLK</text>
<text x="270.1" y="181.2">E5/SPI2_SCK/CAN2_TX</text>
<text x="280.1" y="183.7">E6/CAN2_RX</text>
<text x="347.2" y="185">GND</text>
<text x="393.3" y="183.6" transform="rotate(-90 393.3 183.6)">GND</text>
<text x="406" y="184.2" transform="rotate(-90 406 184.2)">VBUS</text>
<text x="252.5" y="191.4">D+</text>
<text x="252.5" y="188.8">CAN_H</text>
<text x="252.5" y="186.3">CAN_L</text>
<text x="270.9" y="186.3">D5/FUNCTION_BUTTON</text>
<text x="280.6" y="188.8">E7/SDIO_D0</text>
<text x="280.6" y="191.4">E8/SDIO_D1</text>
<text x="252.5" y="193.9">D-</text>
<text x="278.2" y="193.9">E9/SD_DETECT</text>
<text x="260" y="200.6">EDGE_STM32F405_CPU_V1</text>
<text x="271" y="198.3">U2</text>
<text x="342.9" y="209.2">H1</text>
<text x="388.7" y="207.9">J6</text>
<text x="394.3" y="206">GND</text>
<text x="342.9" y="211.6">MountingHole</text>
<text x="374.2" y="215.5">+3.3V</text>
<text x="379.1" y="218">Conn_02x03_Odd_Even</text>
</g>
<g font-size="1.8" fill="#0f0f0f">
<text x="302.8" y="41.6">VREG_OUT</text>
<text x="381" y="37.8">HBT_LED</text>
<text x="67.3" y="50.5">BUT_A</text>
<text x="302.3" y="59.4">USB_VCC</text>
<text x="374.6" y="58.2">NEO_STATUS</text>
<text x="48" y="61" transform="rotate(-90 48 61)">POT_A</text>
<text x="67.3" y="74.7">BUT_B</text>
<text x="381" y="81">FUNCTION_BUTTON</text>
<text x="48" y="85.1" transform="rotate(-90 48 85.1)">POT_B</text>
<text x="39.4" y="97.5">ROW_1</text>
<text x="39.4" y="107.7">ROW_2</text>
<text x="39.4" y="117.8">ROW_3</text>
<text x="346.7" y="114">CC1</text>
<text x="346.7" y="119.1">CC2</text>
<text x="39.4" y="128">ROW_4</text>
<text x="394.7" y="129.5" transform="rotate(-90 394.7 129.5)">FD_H</text>
<text x="397.2" y="130.8" transform="rotate(-90 397.2 130.8)">CAN_H</text>
<text x="399.8" y="130.8" transform="rotate(-90 399.8 130.8)">CAN_L</text>
<text x="402.3" y="129.5" transform="rotate(-90 402.3 129.5)">FD_L</text>
<text x="39.4" y="138.2">ROW_5</text>
<text x="360.7" y="142">A4 USB_VCC</text>
<text x="39.4" y="148.3">ROW_6</text>
<text x="297.7" y="149.6">POT_A</text>
<text x="365.6" y="147.1">CC1</text>
<text x="365.6" y="149.6">CC2</text>
<text x="394.7" y="147.3" transform="rotate(-90 394.7 147.3)">FD_H</text>
<text x="397.2" y="148.6" transform="rotate(-90 397.2 148.6)">CAN_H</text>
<text x="399.8" y="148.6" transform="rotate(-90 399.8 148.6)">CAN_L</text>
<text x="402.3" y="147.3" transform="rotate(-90 402.3 147.3)">FD_L</text>
<text x="297.5" y="152.1">POT_B</text>
<text x="300.9" y="154.7">ROW_1</text>
<text x="39.4" y="158.5">ROW_7</text>
<text x="241.3" y="157.2">RESET</text>
<text x="300.9" y="157.2">ROW_2</text>
<text x="300.9" y="159.8">ROW_3</text>
<text x="369.1" y="157.2">D-</text>
<text x="369.1" y="159.8">D+</text>
<text x="237.5" y="167.4">OLED_SDA</text>
<text x="237.5" y="164.8">OLED_SCL</text>
<text x="242.6" y="162.3">BOOT</text>
<text x="300.9" y="164.8">ROW_5</text>
<text x="300.9" y="167.4">ROW_6</text>
<text x="300.9" y="162.3">ROW_4</text>
<text x="394.7" y="165.1" transform="rotate(-90 394.7 165.1)">FD_H</text>
<text x="397.2" y="166.4" transform="rotate(-90 397.2 166.4)">CAN_H</text>
<text x="399.8" y="166.4" transform="rotate(-90 399.8 166.4)">CAN_L</text>
<text x="402.3" y="165.1" transform="rotate(-90 402.3 165.1)">FD_L</text>
<text x="39.4" y="168.6">ROW_8</text>
<text x="241.3" y="169.9">BUT_A</text>
<text x="241.3" y="172.5">BUT_B</text>
<text x="300.9" y="169.9">ROW_7</text>
<text x="300.9" y="172.5">ROW_8</text>
<text x="297.2" y="175">COLUMN_2</text>
<text x="297.2" y="177.5">COLUMN_1</text>
<text x="241.3" y="185.2">CAN_L</text>
<text x="296.6" y="185.2">HBT_LED</text>
<text x="296.9" y="182.6">NEO_STATUS</text>
<text x="394.7" y="182.9" transform="rotate(-90 394.7 182.9)">FD_H</text>
<text x="397.2" y="184.1" transform="rotate(-90 397.2 184.1)">CAN_H</text>
<text x="399.8" y="184.1" transform="rotate(-90 399.8 184.1)">CAN_L</text>
<text x="402.3" y="182.9" transform="rotate(-90 402.3 182.9)">FD_L</text>
<text x="56.9" y="191.8" transform="rotate(-90 56.9 191.8)">COLUMN_1</text>
<text x="72.1" y="191.8" transform="rotate(-90 72.1 191.8)">COLUMN_2</text>
<text x="241.3" y="190.2">D+</text>
<text x="241.3" y="187.7">CAN_H</text>
<text x="293.3" y="187.7">21 FUNCTION_BUTTON</text>
<text x="241.3" y="192.8">D-</text>
<text x="372.1" y="209.3">RESET</text>
<text x="372.1" y="211.8">OLED_SDA</text>
<text x="398.2" y="214.4">OLED_SCL</text>
<text x="402.6" y="211.8">BOOT</text>
</g>
<g font-size="1.8" fill="#a90000">
<text x="394.7" y="52.8" transform="rotate(-90 394.7 52.8)">4</text>
<text x="244.4" y="55.6">1</text>
<text x="244.4" y="58.2">2</text>
<text x="257.1" y="58.2">5</text>
<text x="257.1" y="55.6">6</text>
<text x="337.1" y="59.4">3</text>
<text x="349.8" y="59.4">2</text>
<text x="387.9" y="58.2">3</text>
<text x="400.6" y="58.2">1</text>
<text x="244.4" y="60.7">3</text>
<text x="257.1" y="60.7">4</text>
<text x="394.7" y="65.5" transform="rotate(-90 394.7 65.5)">2</text>
<text x="343.9" y="66.7" transform="rotate(-90 343.9 66.7)">1</text>
<text x="392.2" y="122" transform="rotate(-90 392.2 122)">1</text>
<text x="394.7" y="122" transform="rotate(-90 394.7 122)">2</text>
<text x="397.3" y="122" transform="rotate(-90 397.3 122)">3</text>
<text x="399.8" y="122" transform="rotate(-90 399.8 122)">4</text>
<text x="402.3" y="122" transform="rotate(-90 402.3 122)">5</text>
<text x="404.9" y="122" transform="rotate(-90 404.9 122)">6</text>
<text x="269" y="141" transform="rotate(-90 269 141)">18</text>
<text x="271.5" y="140.4" transform="rotate(-90 271.5 140.4)">1</text>
<text x="276.6" y="141" transform="rotate(-90 276.6 141)">17</text>
<text x="279.1" y="141" transform="rotate(-90 279.1 141)">43</text>
<text x="281.7" y="140.4" transform="rotate(-90 281.7 140.4)">2</text>
<text x="360.7" y="142">A4</text>
<text x="392.2" y="139.8" transform="rotate(-90 392.2 139.8)">1</text>
<text x="394.7" y="139.8" transform="rotate(-90 394.7 139.8)">2</text>
<text x="397.3" y="139.8" transform="rotate(-90 397.3 139.8)">3</text>
<text x="399.8" y="139.8" transform="rotate(-90 399.8 139.8)">4</text>
<text x="402.3" y="139.8" transform="rotate(-90 402.3 139.8)">5</text>
<text x="404.9" y="139.8" transform="rotate(-90 404.9 139.8)">6</text>
<text x="248.9" y="149.6">41</text>
<text x="248.9" y="147.1">42</text>
<text x="293.9" y="147.1">3</text>
<text x="293.9" y="149.6">4</text>
<text x="360.6" y="149.6">B5</text>
<text x="360.7" y="147.1">A5</text>
<text x="248.9" y="154.7">39</text>
<text x="248.9" y="152.1">40</text>
<text x="293.9" y="152.1">5</text>
<text x="293.9" y="154.7">6</text>
<text x="360.7" y="154.7">A7</text>
<text x="248.9" y="159.8">37</text>
<text x="248.9" y="157.2">38</text>
<text x="293.9" y="157.2">7</text>
<text x="293.9" y="159.8">8</text>
<text x="360.6" y="157.2">B7</text>
<text x="360.7" y="159.8">A6</text>
<text x="392.2" y="157.6" transform="rotate(-90 392.2 157.6)">1</text>
<text x="394.7" y="157.6" transform="rotate(-90 394.7 157.6)">2</text>
<text x="397.3" y="157.6" transform="rotate(-90 397.3 157.6)">3</text>
<text x="399.8" y="157.6" transform="rotate(-90 399.8 157.6)">4</text>
<text x="402.3" y="157.6" transform="rotate(-90 402.3 157.6)">5</text>
<text x="404.9" y="157.6" transform="rotate(-90 404.9 157.6)">6</text>
<text x="248.9" y="167.4">34</text>
<text x="248.9" y="164.8">35</text>
<text x="248.9" y="162.3">36</text>
<text x="293.3" y="164.8">10</text>
<text x="293.3" y="167.4">11</text>
<text x="293.9" y="162.3">9</text>
<text x="360.6" y="162.3">B6</text>
<text x="248.9" y="172.5">32</text>
<text x="248.9" y="169.9">33</text>
<text x="293.3" y="169.9">12</text>
<text x="293.3" y="172.5">13</text>
<text x="360.6" y="172.5">B8</text>
<text x="360.7" y="169.9">A8</text>
<text x="248.9" y="177.5">30</text>
<text x="248.9" y="175">31</text>
<text x="293.3" y="175">14</text>
<text x="293.3" y="177.5">15</text>
<text x="341.4" y="179.1" transform="rotate(-90 341.4 179.1)">S1</text>
<text x="349" y="179.1" transform="rotate(-90 349 179.1)">A1</text>
<text x="392.2" y="175.3" transform="rotate(-90 392.2 175.3)">1</text>
<text x="394.7" y="175.3" transform="rotate(-90 394.7 175.3)">2</text>
<text x="397.3" y="175.3" transform="rotate(-90 397.3 175.3)">3</text>
<text x="399.8" y="175.3" transform="rotate(-90 399.8 175.3)">4</text>
<text x="402.3" y="175.3" transform="rotate(-90 402.3 175.3)">5</text>
<text x="404.9" y="175.3" transform="rotate(-90 404.9 175.3)">6</text>
<text x="248.9" y="185.2">27</text>
<text x="248.9" y="182.6">28</text>
<text x="248.9" y="180.1">29</text>
<text x="293.3" y="180.1">16</text>
<text x="293.3" y="182.6">19</text>
<text x="293.3" y="185.2">20</text>
<text x="248.9" y="190.2">25</text>
<text x="248.9" y="187.7">26</text>
<text x="293.3" y="190.2">22</text>
<text x="248.9" y="192.8">24</text>
<text x="293.3" y="192.8">23</text>
<text x="384.7" y="209.3">2</text>
<text x="393.6" y="209.3">1</text>
<text x="384.7" y="211.8">4</text>
<text x="384.7" y="214.4">6</text>
<text x="393.6" y="211.8">3</text>
<text x="393.6" y="214.4">5</text>
</g>
<text font-size="1.1" fill="#840000" x="396" y="63.2">RGB</text>
<g font-size=".9" fill="#a90000">
<text x="45.6" y="50.5">1</text>
<text x="48" y="53.3" transform="rotate(-90 48 53.3)">2</text>
<text x="50.1" y="50.5">3</text>
<text x="45.6" y="74.7">1</text>
<text x="48" y="77.4" transform="rotate(-90 48 77.4)">2</text>
<text x="50.1" y="74.7">3</text>
</g>
</svg>
